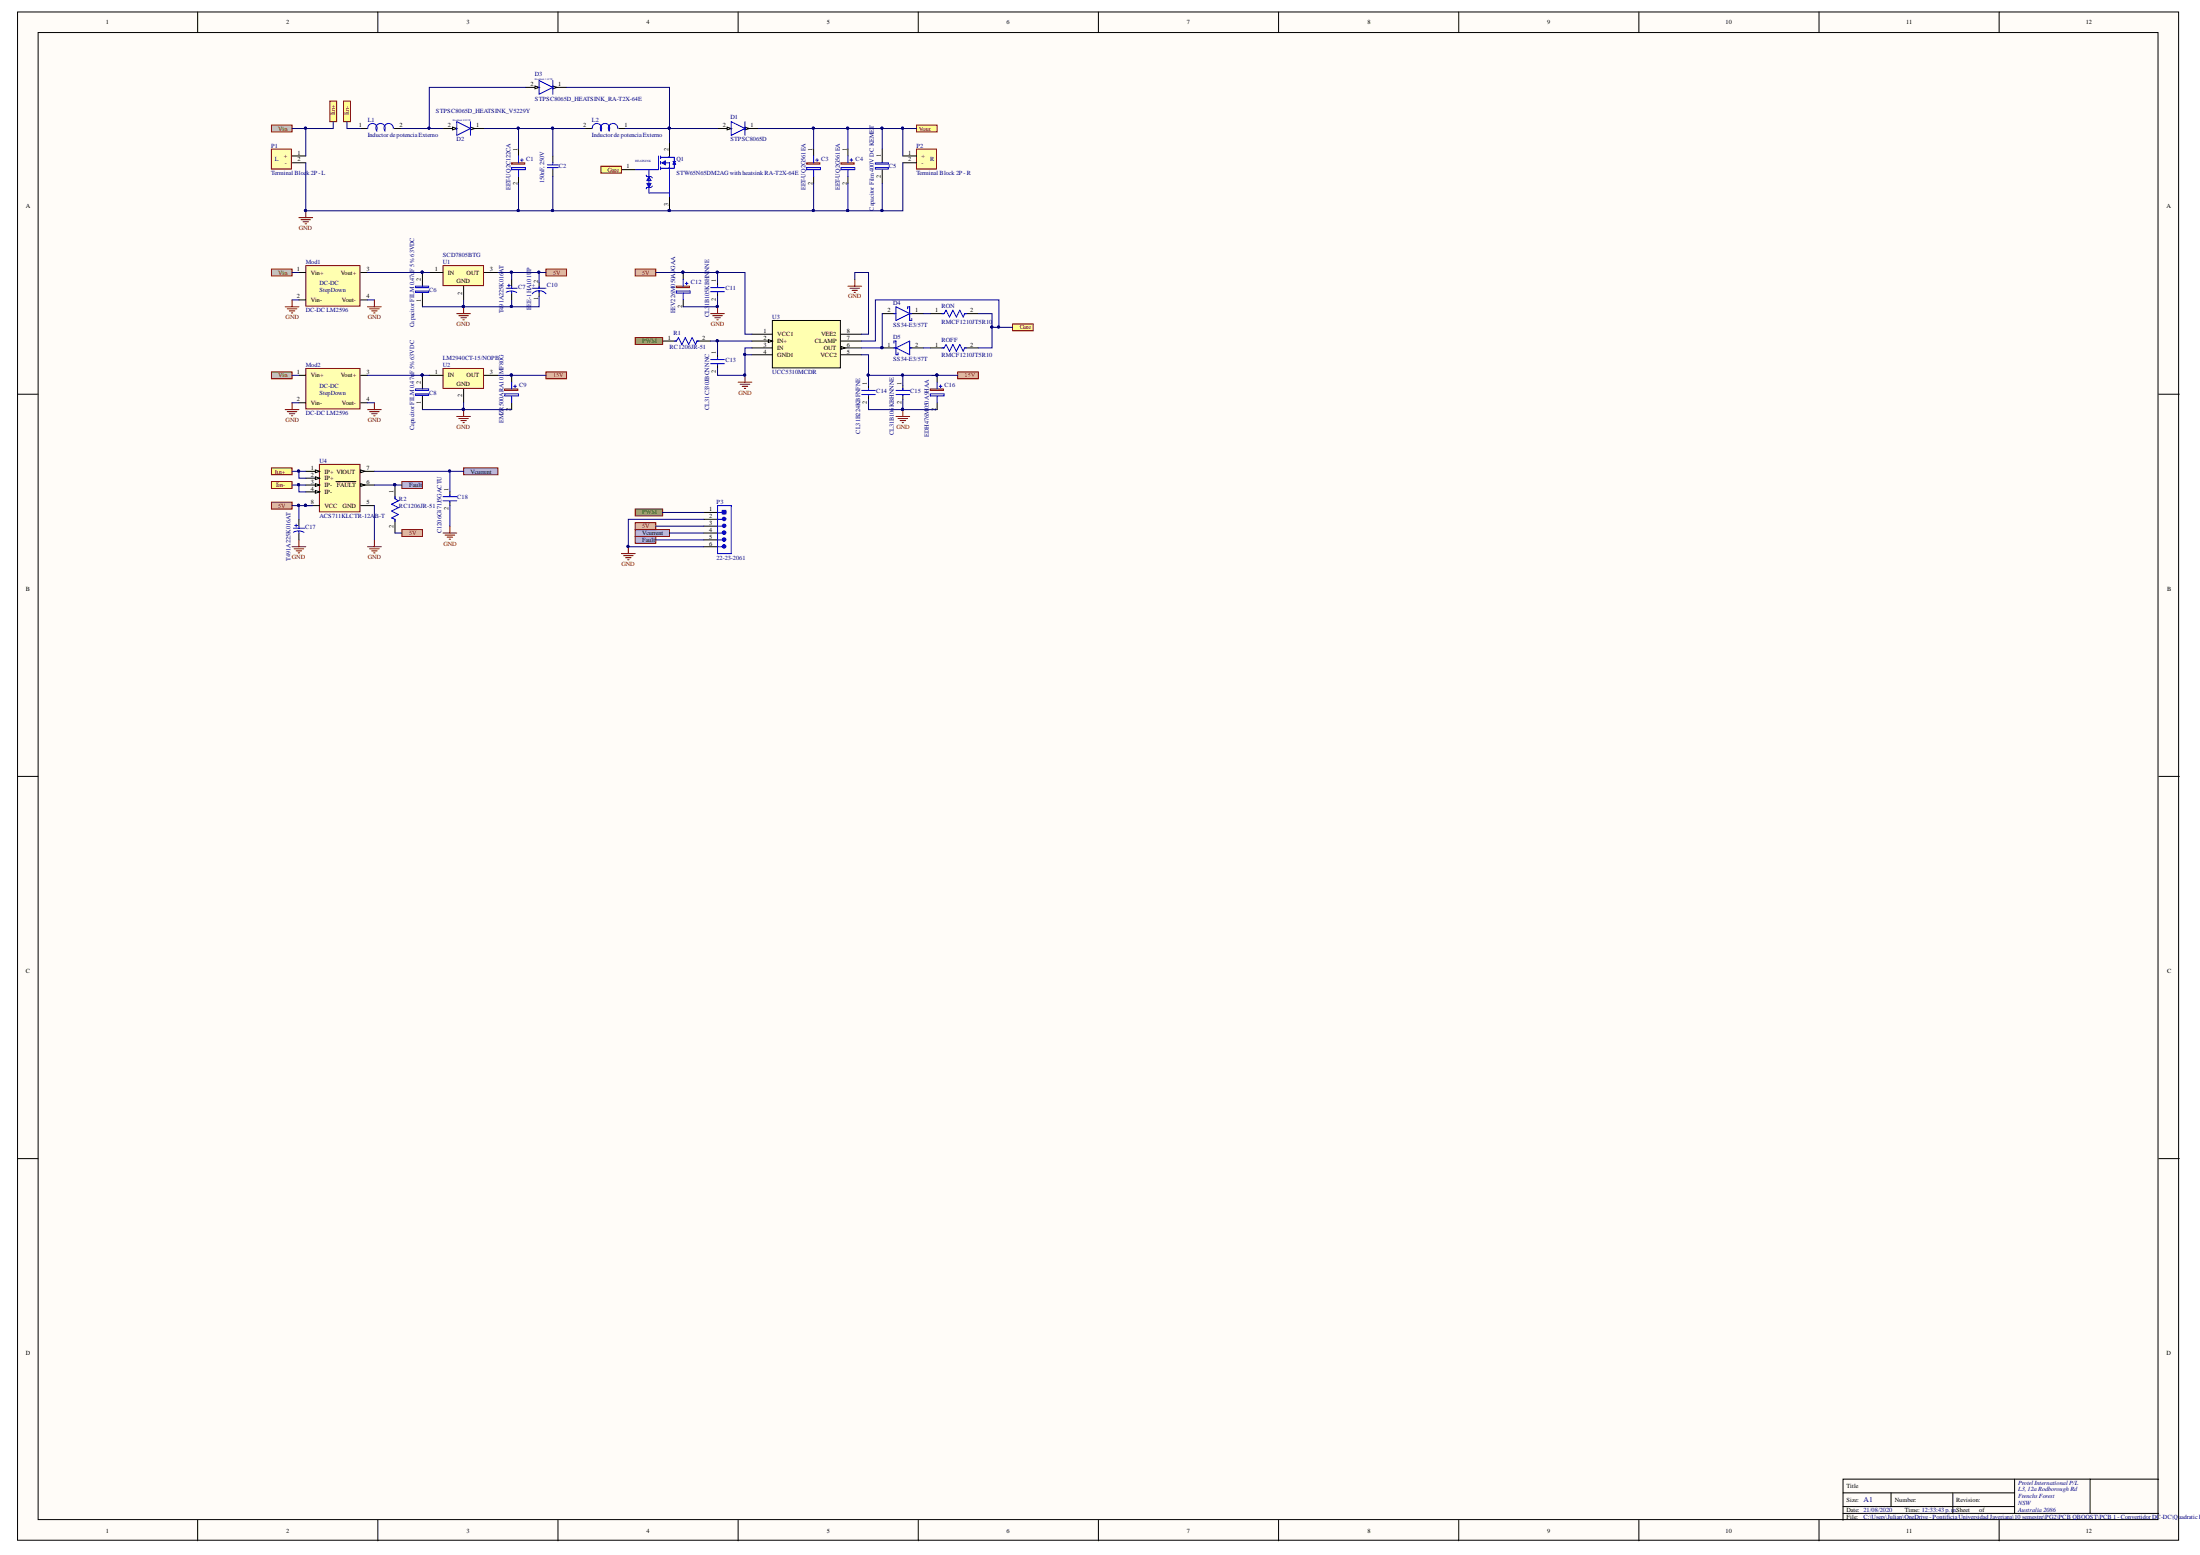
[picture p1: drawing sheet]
<svg xmlns="http://www.w3.org/2000/svg" width="297mm" height="210mm" viewBox="0 0 297 210" stroke-linecap="round" stroke-linejoin="round" font-family="sans-serif">
<g fill="#fffcf8" stroke="#000" stroke-width=".14">
<path d="M2.4 1.6h291.8v206.3h-291.8z"/>
<path d="M5.1 4.4h286.3v200.7h-286.3z"/>
</g>
<g fill="none" stroke="#000" stroke-width=".14">
<path d="M26.7 1.6v2.8M48.7 17.3h.9M51 1.6v2.8M53.2 17.3h1M63.5 17.3h1.9M75.3 1.6v2.8M99.7 1.6v2.8M124 1.6v2.8M148.3 1.6v2.8M172.6 1.6v2.8M197 1.6v2.8M221.3 1.6v2.8"/>
<path d="M245.6 1.6v2.8M269.9 1.6v2.8M2.4 53.2h2.7M291.5 53.2h2.7M2.4 104.8h2.7M291.5 104.8h2.7M2.4 156.4h2.7M291.5 156.4h2.7M272 199.7v4.6M282.2 199.7h-33.4v5.5M291.5 199.7h-9.3v4.6M26.7 205.2v2.8"/>
<path d="M51 205.2v2.8M75.3 205.2v2.8M99.7 205.2v2.8M124 205.2v2.8M148.3 205.2v2.8M172.6 205.2v2.8M197 205.2v2.8M221.3 205.2v2.8M245.6 205.2v2.8M248.8 201.5h23.2M248.8 204.3h42.7M248.8 203.4h23.2"/>
<path d="M255.3 201.5v1.9M263.7 201.5v2.8M269.9 205.2v2.8"/>
</g>
<path d="M49.7 17.3a.63 .63 0 0 1 .7-.6 .63 .63 0 0 1 .4 1M51.9 17.7a.63 .63 0 0 0-.1-.9 .63 .63 0 0 0-.9 .1 .63 .63 0 0 0 0 .8M53.1 17.3a.63 .63 0 0 0-.8-.6 .63 .63 0 0 0-.3 1" fill="none" stroke="#00f" stroke-width=".14"/>
<path d="M63.5 17.2l.6 .1-.6 .2z" fill="#fffcf8"/>
<path d="M59.8 17.3h1.9M63.5 17.2l.6 .1-.6 .2z" fill="none" stroke="#000" stroke-width=".14"/>
<path d="M61.1 17.2l.6 .1-.6 .2z" fill="#fffcf8"/>
<path d="M61.1 17.2l.6 .1-.6 .2zM74.6 11.8h1.9" fill="none" stroke="#000" stroke-width=".14"/>
<path d="M61.7 16.4l1.8 .9-1.8 1zM63.5 16.4v1.9" fill="none" stroke="#00f" stroke-width=".14"/>
<path d="M74.6 11.6l.6 .2-.6 .2z" fill="#fffcf8"/>
<path d="M70.9 11.8h1.9M74.6 11.6l.6 .2-.6 .2z" fill="none" stroke="#000" stroke-width=".14"/>
<path d="M72.2 11.6l.6 .2-.6 .2z" fill="#fffcf8"/>
<path d="M72.2 11.6l.6 .2-.6 .2zM79 17.3h.9M83.5 17.3h1M100.6 17.3h1.8" fill="none" stroke="#000" stroke-width=".14"/>
<path d="M72.8 10.9l1.8 .9-1.8 .9zM74.6 10.9v1.8M80 17.3a.63 .63 0 0 1 .8-.6 .63 .63 0 0 1 .3 1M82.2 17.7a.63 .63 0 0 0-.1-.9 .63 .63 0 0 0-.9 0 .63 .63 0 0 0 0 .9M83.4 17.3a.63 .63 0 0 0-.8-.6 .63 .63 0 0 0-.3 1" fill="none" stroke="#00f" stroke-width=".14"/>
<path d="M100.6 17.2l.5 .1-.5 .2z" fill="#fffcf8"/>
<path d="M96.9 17.3h1.8M100.6 17.2l.5 .1-.5 .2z" fill="none" stroke="#000" stroke-width=".14"/>
<path d="M98.2 17.2l.5 .1-.5 .2z" fill="#fffcf8"/>
<path d="M90.4 19.2v1.9M98.2 17.2l.5 .1-.5 .2zM74.6 21.1v.9M74.6 22.9v.9M83.9 22.9h1.9M90.4 26.6v1.9" fill="none" stroke="#000" stroke-width=".14"/>
<g fill="none" stroke="#00f" stroke-width=".14">
<path d="M98.7 16.4l1.9 .9-1.9 1zM100.6 16.4v1.9M73.9 22.3h1.5M73.9 22.6h1.5M74.6 22v.3M74.6 22.6v.3M87.2 23.6l.1 .2h.6l.2 .2M87.3 24.8h.6l-.3 .5zM87.4 24.3h.3M87.5 24.8l.2 .1h-.2M87.6 22.9v3.1h2.8M87.6 23.8l.3 .6h-.6z"/>
<path d="M87.8 24.8l-.1 .3M88.1 25.1l-.2 .2h-.6l-.1 .2M88.9 21.1v1.8h-3.1M89.2 21.1v.3M89.2 21.8v.4M89.2 22.5v.4M89.2 21.2h1.8v1.5h-1.8M89.4 22l.4-.3v.6zM89.5 22h.9v4.6M89.7 21.9v.3M90.4 21.1v.1M90.9 21.8h.3"/>
<path d="M91 21.8l.2 .4h-.3z"/>
<circle cx="90.3" cy="21.2" r=".05"/>
<circle cx="90.3" cy="22.7" r=".05"/>
</g>
<circle cx="90.4" cy="28.4" r=".14" fill="#000080" stroke="#000080" stroke-width=".14"/>
<path d="M81.1 22.4h2.8v1h-2.8z" fill-rule="evenodd" fill="#ffff80" stroke="#800000" stroke-width=".14"/>
<path d="M108.9 22h1.8v.2h-1.8z" fill="#ffffb0" stroke="#800000" stroke-width=".14"/>
<path d="M109.9 20.1v1M109.9 23.8v1" fill="none" stroke="#000" stroke-width=".14"/>
<path d="M108.9 22.6h1.9v.3h-1.9zM109.9 21.1v.9M109.9 22.9v.9M110.1 21.6h.4M110.3 21.4v.4" fill="none" stroke="#00f" stroke-width=".14"/>
<path d="M113.5 22h1.8v.2h-1.8z" fill="#ffffb0" stroke="#800000" stroke-width=".14"/>
<path d="M114.5 20.1v1M114.5 23.8v1" fill="none" stroke="#000" stroke-width=".14"/>
<path d="M113.6 22.6h1.8v.3h-1.8zM114.5 21.1v.9M114.5 22.9v.9M114.8 21.6h.3M114.9 21.4v.4" fill="none" stroke="#00f" stroke-width=".14"/>
<path d="M36.6 20.1h2.7v2.7h-2.7z" fill="#ffffb0" stroke="#800000" stroke-width=".14"/>
<path d="M39.4 21.1h1.9M39.4 22h1.9" fill="none" stroke="#000" stroke-width=".14"/>
<path d="M123.7 20.1h2.7v2.7h-2.7z" fill="#ffffb0" stroke="#800000" stroke-width=".14"/>
<path d="M119.1 20.1v1.9M119.1 22.9v1.9M121.9 21.1h1.9M121.9 22h1.9" fill="none" stroke="#000" stroke-width=".14"/>
<path d="M40.4 29.4h1.8M40.6 29.7h1.3M40.9 29.9h.8M41.2 30.2h.2M41.3 28.5v.9" fill="none" stroke="#800000" stroke-width=".14"/>
<circle cx="41.2" cy="28.4" r=".14" fill="#000080" stroke="#000080" stroke-width=".14"/>
<path d="M118.2 22h1.8v.2h-1.8zM118.2 22.6h1.8v.2h-1.8z" fill="none" stroke="#00f" stroke-width=".14"/>
<g fill="#ffff80" stroke="#800000" stroke-width=".14">
<path d="M123.8 16.9h2.7v.9h-2.7z" fill-rule="evenodd"/>
<path d="M44.5 13.6h1v2.8h-1z" fill-rule="evenodd"/>
<path d="M46.4 13.6h.9v2.8h-.9z" fill-rule="evenodd"/>
</g>
<path d="M41.3 35.9h7.3v5.4h-7.3z" fill="#ffffb0" stroke="#800000" stroke-width=".14"/>
<path d="M40.4 36.8h.9M48.7 36.8h.9M40.4 40.5h.9M48.7 40.5h.9" fill="none" stroke="#000" stroke-width=".14"/>
<path d="M41.3 49.7h7.3v5.5h-7.3z" fill="#ffffb0" stroke="#800000" stroke-width=".14"/>
<path d="M40.4 50.7h.9M40.4 54.4h.9M48.7 50.7h.9M48.7 54.4h.9" fill="none" stroke="#000" stroke-width=".14"/>
<g fill="#b6d7a8" stroke="#800000" stroke-width=".14">
<path d="M36.7 36.3h2.7v.9h-2.7z" fill-rule="evenodd"/>
<path d="M36.7 50.2h2.7v.9h-2.7z" fill-rule="evenodd"/>
</g>
<g fill="none" stroke="#800000" stroke-width=".14">
<path d="M38.5 41.4h1.9M38.5 55.3h1.9M38.8 41.7h1.3M38.8 55.6h1.3M39.1 42h.7M39.1 55.8h.7M39.3 42.2h.2M39.3 56.1h.2M39.4 40.5v.9M39.4 54.4v.9M49.6 41.4h1.9M49.6 55.3h1.9"/>
<path d="M49.9 41.7h1.3M49.9 55.6h1.3M50.2 42h.7M50.2 55.8h.7M50.5 42.2h.1M50.5 56.1h.1M50.6 40.5v.9M50.6 54.4v.9"/>
</g>
<path d="M59.8 35.9h5.5v2.7h-5.5z" fill="#ffffb0" stroke="#800000" stroke-width=".14"/>
<path d="M58 36.8h1.8M62.6 38.6v1.9M65.4 36.8h1.8" fill="none" stroke="#000" stroke-width=".14"/>
<path d="M73.7 36.3h2.8v.9h-2.8z" fill-rule="evenodd" fill="#e6b8af" stroke="#800000" stroke-width=".14"/>
<path d="M61.7 42.3h1.8M61.9 42.6h1.3M62.2 42.9h.8M62.5 43.2h.2M62.6 41.4v.9" fill="none" stroke="#800000" stroke-width=".14"/>
<g fill="#000080" stroke="#000080" stroke-width=".14">
<circle cx="62.6" cy="41.4" r=".14"/>
<circle cx="57" cy="36.7" r=".14"/>
</g>
<path d="M57 36.8v1.8M57 39.6v1.8" fill="none" stroke="#000" stroke-width=".14"/>
<path d="M56.1 39.3h1.8v.2h-1.8zM56.1 38.6h1.8v.2h-1.8z" fill="none" stroke="#00f" stroke-width=".14"/>
<path d="M59.8 49.7h5.5v2.7h-5.5z" fill="#ffffb0" stroke="#800000" stroke-width=".14"/>
<path d="M58 50.7h1.8M62.6 52.5v1.9M65.4 50.7h1.8" fill="none" stroke="#000" stroke-width=".14"/>
<path d="M73.7 50.2h2.8v.9h-2.8z" fill-rule="evenodd" fill="#f9cb9c" stroke="#800000" stroke-width=".14"/>
<path d="M57 50.7v1.8M57 53.4v1.9" fill="none" stroke="#000" stroke-width=".14"/>
<g fill="#000080" stroke="#000080" stroke-width=".14">
<circle cx="57" cy="50.6" r=".14"/>
<circle cx="62.6" cy="55.2" r=".14"/>
</g>
<path d="M56.1 53.2h1.8v.2h-1.8zM56.1 52.5h1.8v.2h-1.8z" fill="none" stroke="#00f" stroke-width=".14"/>
<path d="M61.7 56.2h1.8M61.9 56.5h1.3M62.2 56.8h.8M62.5 57.1h.2M62.6 55.3v.9" fill="none" stroke="#800000" stroke-width=".14"/>
<path d="M68.1 52.5h1.8v.2h-1.8z" fill="#ffffb0" stroke="#800000" stroke-width=".14"/>
<path d="M69.1 37.7v.9M69.1 39.6v.9M72.8 38.2v.7M72.8 39.3v.7M69.1 50.7v.9M69.1 54.4v.9" fill="none" stroke="#000" stroke-width=".14"/>
<circle cx="69" cy="50.6" r=".14" fill="#000080" stroke="#000080" stroke-width=".14"/>
<g fill="none" stroke="#00f" stroke-width=".14">
<path d="M68.3 38.9h1.5M68.5 38.5h.4M68.7 38.4v.3M69.1 39.3l.7 .2M69.1 39.3l-.8 .2M69.1 38.6v.3M69.1 39.3v.3M71.9 39.7a1.24 1.24 0 0 1 1.8 0M71.9 38.9h1.8M72.8 38.6v.3M72.8 39.3v.2M68.2 53.2h1.8v.2h-1.8z"/>
<path d="M69.1 51.6v.9M69.1 53.4v1M69.4 52.1h.3M69.5 52v.3"/>
</g>
<path d="M104.3 43.3h9.2v6.4h-9.2z" fill="#ffffb0" stroke="#000" stroke-width=".14"/>
<path d="M101.5 45.1h2.8M101.5 46h2.8" fill="none" stroke="#000" stroke-width=".14"/>
<path d="M103.7 45.9l.6 .1-.6 .2z" fill="#fffcf8"/>
<path d="M101.5 47h2.8M101.5 47.9h2.8M103.7 45.9l.6 .1-.6 .2zM113.6 47h2.7M113.6 47.9h2.7" fill="none" stroke="#000" stroke-width=".14"/>
<path d="M113.6 46.8l.5 .2-.5 .1z" fill="#fffcf8"/>
<path d="M96.9 38.2v.6M96.9 39.5v.5M113.6 46.8l.5 .2-.5 .1zM113.6 46h2.7M113.6 45.1h2.7" fill="none" stroke="#000" stroke-width=".14"/>
<path d="M96 38.8h1.8M96 39.4h1.8M96.9 38.5v.3M96.9 39.5v.1" fill="none" stroke="#00f" stroke-width=".14"/>
<path d="M96 42.3h1.8M96.2 42.6h1.3M96.5 42.9h.8M96.8 43.2h.2M96.9 41.4v.9" fill="none" stroke="#800000" stroke-width=".14"/>
<circle cx="96.8" cy="41.4" r=".14" fill="#000080" stroke="#000080" stroke-width=".14"/>
<path d="M91.3 38.6h1.8v.2h-1.8z" fill="#ffffb0" stroke="#800000" stroke-width=".14"/>
<path d="M92.2 36.8v.9M89.5 46h1.8M92.2 40.5v.9M94.1 46h1.9" fill="none" stroke="#000" stroke-width=".14"/>
<circle cx="92.2" cy="36.7" r=".14" fill="#000080" stroke="#000080" stroke-width=".14"/>
<path d="M91.3 39.3h1.9v.3h-1.9zM92.2 37.7v.9M92.2 39.6v.9M92.5 38.3h.4M92.7 38.1v.3M91 46h.3l.3-.4 .5 .9 .4-.9 .5 .9 .5-.9 .4 .9 .2-.5h.3" fill="none" stroke="#00f" stroke-width=".14"/>
<path d="M85.8 36.3h2.7v.9h-2.7z" fill-rule="evenodd" fill="#e6b8af" stroke="#800000" stroke-width=".14"/>
<path d="M85.8 45.6h3.7v.9h-3.7z" fill-rule="evenodd" fill="#93c47d" stroke="#800000" stroke-width=".14"/>
<path d="M99.7 51.6h1.8M99.9 51.9h1.3M100.2 52.1h.8M100.5 52.4h.2M100.6 50.7v.9" fill="none" stroke="#800000" stroke-width=".14"/>
<circle cx="100.5" cy="50.6" r=".14" fill="#000080" stroke="#000080" stroke-width=".14"/>
<path d="M36.7 16.9h2.7v.9h-2.7z" fill-rule="evenodd" fill="#b6d7a8" stroke="#800000" stroke-width=".14"/>
<path d="M96.9 47.9v.6M96.9 49.2v.5M117.3 52.1v.6M117.3 53.3v.6M121.9 52.1v.6M121.9 53.3v.6" fill="none" stroke="#000" stroke-width=".14"/>
<path d="M96 48.5h1.8M96 49.1h1.8M96.9 48.3v.2M96.9 49.2v.1M116.3 52.7h1.9M116.3 53.3h1.9M117.3 52.4v.3M117.3 53.3v.1M121 52.7h1.8M121 53.3h1.8M121.9 52.4v.3M121.9 53.3v.1" fill="none" stroke="#00f" stroke-width=".14"/>
<path d="M121 56.2h1.8M121.2 56.5h1.3M121.5 56.8h.8M121.8 57.1h.2M121.9 55.3v.9" fill="none" stroke="#800000" stroke-width=".14"/>
<circle cx="121.9" cy="55.2" r=".14" fill="#000080" stroke="#000080" stroke-width=".14"/>
<path d="M125.6 52.5h1.8v.2h-1.8z" fill="#ffffb0" stroke="#800000" stroke-width=".14"/>
<path d="M126.5 50.7v.9M126.5 54.4v.9" fill="none" stroke="#000" stroke-width=".14"/>
<circle cx="126.5" cy="50.6" r=".14" fill="#000080" stroke="#000080" stroke-width=".14"/>
<path d="M125.6 53.2h1.9v.2h-1.9zM126.5 51.6v.9M126.5 53.4v1M126.8 52.1h.4M127 52v.3" fill="none" stroke="#00f" stroke-width=".14"/>
<path d="M114.5 38.6h1.8M114.8 38.9h1.3M115 39.2h.8M115.3 39.5h.2M115.4 37.7v.9" fill="none" stroke="#800000" stroke-width=".14"/>
<path d="M129.3 50.2h2.8v.9h-2.8z" fill-rule="evenodd" fill="#f9cb9c" stroke="#800000" stroke-width=".14"/>
<path d="M119.1 42.3h1.9M119.1 47h1.9M122.8 42.3h1.9M122.8 47h1.9M125.6 42.3h1.9M125.6 47h1.9M130.2 42.3h1.9M130.2 47h1.9" fill="none" stroke="#000" stroke-width=".14"/>
<path d="M120.7 46.3v-.3h.3v1.9h.2v-.3M120.7 42.3h.3M120.7 47h.3M121 41.4l1.8 .9-1.8 1zM121 47l1.8-1v1.9zM122.5 41.7v-.3h.3v1.9h.3v-.3M122.8 42.3h.3M122.8 47h.3M127.2 42.3h.3l.2-.4 .5 .9 .5-.9 .4 .9 .5-.9 .5 .9 .1-.5h.3M127.2 47h.3l.2-.5 .5 .9 .5-.9 .4 .9 .5-.9 .5 .9 .1-.4h.3" fill="none" stroke="#00f" stroke-width=".14"/>
<circle cx="119.1" cy="46.9" r=".14" fill="#000080" stroke="#000080" stroke-width=".14"/>
<path d="M136.7 43.7h2.8v1h-2.8z" fill-rule="evenodd" fill="#ffff80" stroke="#800000" stroke-width=".14"/>
<path d="M43.1 62.7h5.5v6.4h-5.5z" fill="#ffffb0" stroke="#800000" stroke-width=".14"/>
<path d="M41.3 63.6h1.8" fill="none" stroke="#000" stroke-width=".14"/>
<path d="M42.6 63.4l.5 .2-.5 .2z" fill="#fffcf8"/>
<path d="M41.3 64.5h1.8M42.6 63.4l.5 .2-.5 .2z" fill="none" stroke="#000" stroke-width=".14"/>
<path d="M42.6 64.4l.5 .1-.5 .2z" fill="#fffcf8"/>
<path d="M41.3 65.5h1.8M42.6 64.4l.5 .1-.5 .2z" fill="none" stroke="#000" stroke-width=".14"/>
<path d="M42.6 65.3l.5 .2-.5 .2z" fill="#fffcf8"/>
<path d="M41.3 66.4h1.8M42.6 65.3l.5 .2-.5 .2z" fill="none" stroke="#000" stroke-width=".14"/>
<path d="M42.6 66.2l.5 .2-.5 .2z" fill="#fffcf8"/>
<path d="M42.6 66.2l.5 .2-.5 .2zM48.7 68.2h1.9M48.7 65.5h1.9" fill="none" stroke="#000" stroke-width=".14"/>
<path d="M48.7 65.3l.6 .2-.6 .2z" fill="#fffcf8"/>
<path d="M45.4 65h2.6M48.7 65.3l.6 .2-.6 .2zM48.7 63.6h1.9" fill="none" stroke="#000" stroke-width=".14"/>
<path d="M48.7 63.4l.6 .2-.6 .2z" fill="#fffcf8"/>
<path d="M41.3 68.2h1.8M48.7 63.4l.6 .2-.6 .2z" fill="none" stroke="#000" stroke-width=".14"/>
<circle cx="41.2" cy="68.2" r=".14" fill="#000080" stroke="#000080" stroke-width=".14"/>
<g fill="#ffff80" stroke="#800000" stroke-width=".14">
<path d="M36.7 63.2h2.7v.9h-2.7z" fill-rule="evenodd"/>
<path d="M36.7 65h2.7v.9h-2.7z" fill-rule="evenodd"/>
</g>
<path d="M40.4 70.1v.9M40.4 72v.9" fill="none" stroke="#000" stroke-width=".14"/>
<path d="M39.6 71.3h1.5M39.8 70.9h.4M40 70.7v.4M40.4 71v.3M40.4 71.7v.3M40.4 71.7l.6 .2M40.4 71.7l-.8 .1" fill="none" stroke="#00f" stroke-width=".14"/>
<path d="M39.4 73.8h1.9M39.7 74.1h1.3M40 74.4h.7M40.3 74.6h.2M40.4 72.9v.9M49.6 73.8h1.9M49.9 74.1h1.3M50.2 74.4h.7M50.5 74.6h.1M50.6 72.9v.9" fill="none" stroke="#800000" stroke-width=".14"/>
<path d="M36.7 67.8h2.7v.9h-2.7z" fill-rule="evenodd" fill="#e6b8af" stroke="#800000" stroke-width=".14"/>
<path d="M53.3 65.5v1.8M53.3 70.1v1.9" fill="none" stroke="#000" stroke-width=".14"/>
<circle cx="53.3" cy="65.4" r=".14" fill="#000080" stroke="#000080" stroke-width=".14"/>
<path d="M53.3 67v.3l.5 .3-.9 .5 .9 .4-.9 .5 .9 .5-.9 .4 .4 .2v.3" fill="none" stroke="#00f" stroke-width=".14"/>
<path d="M54.3 71.5h2.7v.9h-2.7z" fill-rule="evenodd" fill="#e6b8af" stroke="#800000" stroke-width=".14"/>
<g fill="#a4c2f4" stroke="#800000" stroke-width=".14">
<path d="M62.6 63.2h4.6v.9h-4.6z" fill-rule="evenodd"/>
<path d="M54.3 65h2.7v.9h-2.7z" fill-rule="evenodd"/>
</g>
<path d="M60.7 66.4v.6M60.7 67.7v.5" fill="none" stroke="#000" stroke-width=".14"/>
<path d="M59.8 67h1.9M59.8 67.6h1.9M60.7 66.8v.2M60.7 67.7v.1" fill="none" stroke="#00f" stroke-width=".14"/>
<path d="M59.8 72h1.9M60.1 72.2h1.3M60.4 72.5h.7M60.7 72.8h.1M60.7 71v1" fill="none" stroke="#800000" stroke-width=".14"/>
<path d="M85.8 68.7h3.7v.9h-3.7z" fill-rule="evenodd" fill="#93c47d" stroke="#800000" stroke-width=".14"/>
<path d="M69.1 22h1.7v.2h-1.7z" fill="#ffffb0" stroke="#800000" stroke-width=".14"/>
<path d="M70 20.1v1M70 23.8v1M95 69.2h1.9M95 70.1h1.9M95 71h1.9M95 72h1.9M95 72.9h1.9M95 73.8h1.9" fill="none" stroke="#000" stroke-width=".14"/>
<path d="M69.1 22.6h1.8v.3h-1.8zM70 21.1v.9M70 22.9v.9M70.3 21.6h.4M70.5 21.4v.4M96.9 68.2h1.8v6.5h-1.8zM96.9 69.2h.6M96.9 72h.6M96.9 72.9h.6M96.9 71h.6M96.9 70.1h.6M96.9 73.8h.6" fill="none" stroke="#00f" stroke-width=".14"/>
<g fill="#00f" stroke="#00f" stroke-width=".14">
<path d="M97.5 68.9h.5v.5h-.5z"/>
<circle cx="97.8" cy="69.1" r=".24"/>
<circle cx="97.8" cy="71.9" r=".24"/>
<circle cx="97.8" cy="72.8" r=".24"/>
<circle cx="97.8" cy="71" r=".24"/>
<circle cx="97.8" cy="70" r=".24"/>
<circle cx="97.8" cy="73.8" r=".24"/>
</g>
<path d="M83.9 74.7h1.9M84.2 75h1.3M84.5 75.3h.7M84.7 75.6h.2M84.8 73.8v.9" fill="none" stroke="#800000" stroke-width=".14"/>
<circle cx="84.8" cy="73.8" r=".14" fill="#000080" stroke="#000080" stroke-width=".14"/>
<path d="M85.8 71.5h4.6v.9h-4.6z" fill-rule="evenodd" fill="#a4c2f4" stroke="#800000" stroke-width=".14"/>
<path d="M85.8 70.6h2.7v.9h-2.7z" fill-rule="evenodd" fill="#e6b8af" stroke="#800000" stroke-width=".14"/>
<g fill="none" stroke="#000080" stroke-width=".14">
<path d="M39.4 17.3h1.9v3.8M45 16.4v.9h-3.7M46.8 16.4v.9h1.9M54.2 17.3h5.6M65.4 17.3h4.6v2.8M70 17.3h9M70.9 11.8h-12.9v5.5M74.6 17.3v3.8M76.5 11.8h13.9v5.5h-5.9M96.9 17.3h-6.5v1.9M102.4 17.3h7.5v2.8M109.9 17.3h4.6v2.8"/>
<path d="M114.5 17.3h4.6v2.8M119.1 17.3h4.7M121.9 17.3v3.8M39.4 36.8h1M41.3 22v6.5h28.7v-3.7M49.6 36.8h8.4M67.2 36.8h6.5M69.1 36.8v.9M72.8 36.8v1.4M74.6 23.8v4.7h-4.6M88.5 36.8h8.4M96.9 38.2v-1.4h3.7v8.3h.9"/>
<path d="M109.9 24.8v3.7h-35.3M114.5 24.8v3.7h-4.6M115.4 37.7v-.9h1.9v8.3h-1M119.1 24.8v3.7M121.9 22v6.5h-7.4M39.4 50.7h1M39.4 40.5h1M39.4 54.4h1M49.6 50.7h8.4M49.6 40.5h1M49.6 54.4h1M62.6 40.5v.9h-5.6"/>
<path d="M62.6 54.4v.9h-5.6M62.6 55.3h6.5M67.2 50.7h6.5M69.1 40.5v.9h-6.5M72.8 40v1.4h-3.7M96 46h5.5M96.9 40v1.4h-4.7M96.9 46v1.9M101.5 47h-.9v.9M101.5 47.9h-.9v2.8h-3.7v-1M116.3 47.9h1v2.8h12M117.3 53.9v1.4h4.6"/>
<path d="M117.3 50.7v1.4M119.1 42.3v4.7h-2.8M121.9 50.7v1.4M121.9 53.9v1.4M121.9 55.3h4.6M124.7 42.3h.9M124.7 47h.9M132.1 42.3h1.8v4.7h-1.8M133.9 44.2h2.8M134.9 44.2v-3.7h-16.7v5.5h-1.9M39.4 63.6h1v.9h.9M39.4 65.5h1.9"/>
<path d="M39.4 68.2h1M40.4 65.5v.9h.9M40.4 63.6h.9M42.2 68.2h-1.8v1.9M50.6 65.5h3.7M50.6 63.6h12M50.6 68.2v4.7M53.3 72h1M60.7 63.6v2.8M60.7 68.2v2.8M88.5 71h6.5M89.5 69.2h5.5"/>
<path d="M90.4 72h4.6"/>
</g>
<g fill="#000080" stroke="#000080" stroke-width=".14">
<circle cx="57.9" cy="17.3" r=".14"/>
<circle cx="70" cy="17.3" r=".14"/>
<circle cx="90.4" cy="17.3" r=".14"/>
<circle cx="74.6" cy="17.3" r=".15"/>
<circle cx="74.6" cy="28.4" r=".15"/>
<circle cx="70" cy="28.4" r=".14"/>
<circle cx="109.8" cy="17.3" r=".14"/>
<circle cx="109.8" cy="28.4" r=".14"/>
<circle cx="90.4" cy="28.4" r=".14"/>
<circle cx="114.4" cy="17.3" r=".15"/>
<circle cx="114.4" cy="28.4" r=".15"/>
<circle cx="41.2" cy="28.4" r=".14"/>
<circle cx="41.2" cy="17.3" r=".14"/>
<circle cx="119.1" cy="28.4" r=".14"/>
<circle cx="119.1" cy="17.3" r=".14"/>
<circle cx="121.8" cy="17.3" r=".14"/>
<circle cx="57" cy="36.7" r=".14"/>
<circle cx="62.6" cy="41.4" r=".14"/>
<circle cx="57" cy="50.6" r=".14"/>
<circle cx="62.6" cy="55.2" r=".14"/>
<circle cx="69" cy="50.6" r=".14"/>
<circle cx="69" cy="36.7" r=".14"/>
<circle cx="69" cy="41.4" r=".14"/>
<circle cx="72.7" cy="36.7" r=".14"/>
<circle cx="96.8" cy="36.7" r=".14"/>
<circle cx="96.8" cy="41.4" r=".14"/>
<circle cx="96.8" cy="46" r=".14"/>
<circle cx="92.2" cy="36.7" r=".14"/>
<circle cx="100.5" cy="47.8" r=".14"/>
<circle cx="100.5" cy="50.6" r=".14"/>
<circle cx="117.2" cy="50.6" r=".14"/>
<circle cx="121.9" cy="55.2" r=".14"/>
<circle cx="121.8" cy="50.6" r=".14"/>
<circle cx="119.1" cy="46.9" r=".14"/>
<circle cx="126.5" cy="50.6" r=".14"/>
<circle cx="134.8" cy="44.1" r=".14"/>
<circle cx="133.9" cy="44.1" r=".14"/>
<circle cx="40.3" cy="63.6" r=".14"/>
<circle cx="40.3" cy="65.4" r=".14"/>
<circle cx="41.2" cy="68.2" r=".14"/>
<circle cx="40.3" cy="68.2" r=".14"/>
<circle cx="53.3" cy="65.4" r=".14"/>
<circle cx="60.7" cy="63.6" r=".14"/>
</g>
<path d="M85.8 72.4h2.7v.9h-2.7z" fill-rule="evenodd" fill="#a4c2f4" stroke="#800000" stroke-width=".14"/>
<path d="M88.5 72.9h6.5M95 70.1h-10.2v3.7h10.2" fill="none" stroke="#000080" stroke-width=".14"/>
<circle cx="84.8" cy="73.8" r=".14" fill="#000080" stroke="#000080" stroke-width=".14"/>
<text font-size="1" fill="#000080" x="251.6" y="202.8">A1</text>
<g font-size=".8">
<text x="14.3" y="3.3">1</text>
<text x="38.6" y="3.3">2</text>
<text x="63" y="3.3">3</text>
<text x="87.3" y="3.3">4</text>
<text x="111.6" y="3.3">5</text>
<text x="135.9" y="3.3">6</text>
<text x="160.3" y="3.3">7</text>
<text x="184.6" y="3.3">8</text>
<text x="208.9" y="3.3">9</text>
<text x="233" y="3.3">10</text>
<text x="257.3" y="3.3">11</text>
<text x="281.6" y="3.3">12</text>
<text x="71.6" y="11.6">2</text>
<text x="75.4" y="11.6">1</text>
<text x="48.5" y="17.1">1</text>
<text x="54" y="17.1">2</text>
<text x="60.5" y="17.1">2</text>
<text x="64.3" y="17.1">1</text>
<text x="78.7" y="17.1">2</text>
<text x="84.3" y="17.1">1</text>
<text x="97.6" y="17.1">2</text>
<text x="101.3" y="17.1">1</text>
<text x="38.3" y="21.4">+</text>
<text x="38.5" y="22.3">-</text>
<text x="40.2" y="20.9">1</text>
<text x="40.2" y="21.8">2</text>
<text x="69.9" y="20.4" transform="rotate(-90 69.9 20.4)">1</text>
<text x="84.6" y="22.7">1</text>
<text x="90.2" y="20.4" transform="rotate(-90 90.2 20.4)">2</text>
<text x="109.7" y="20.4" transform="rotate(-90 109.7 20.4)">1</text>
<text x="114.3" y="20.4" transform="rotate(-90 114.3 20.4)">1</text>
<text x="118.9" y="21.2" transform="rotate(-90 118.9 21.2)">1</text>
<text x="122.6" y="20.9">1</text>
<text x="122.6" y="21.8">2</text>
<text x="124.4" y="21.4">+</text>
<text x="124.4" y="22.3">-</text>
<text x="3.5" y="28.1">A</text>
<text x="69.9" y="25" transform="rotate(-90 69.9 25)">2</text>
<text x="90.2" y="27.8" transform="rotate(-90 90.2 27.8)">3</text>
<text x="109.7" y="25" transform="rotate(-90 109.7 25)">2</text>
<text x="114.3" y="25" transform="rotate(-90 114.3 25)">2</text>
<text x="118.9" y="24.1" transform="rotate(-90 118.9 24.1)">2</text>
<text x="292.5" y="28.1">A</text>
<text x="40.1" y="36.6">1</text>
<text x="40.1" y="40.3">2</text>
<text x="41.9" y="37.1">Vin+</text>
<text x="41.9" y="40.8">Vin-</text>
<text x="46" y="37.1">Vout+</text>
<text x="46.2" y="40.8">Vout-</text>
<text x="49.5" y="36.6">3</text>
<text x="49.5" y="40.3">4</text>
<text x="56.8" y="40.7" transform="rotate(-90 56.8 40.7)">1</text>
<text x="56.8" y="37.9" transform="rotate(-90 56.8 37.9)">2</text>
<text x="58.7" y="36.6">1</text>
<text x="60.5" y="37.1">IN</text>
<text x="61.7" y="38.3">GND</text>
<text x="62.4" y="39.8" transform="rotate(-90 62.4 39.8)">2</text>
<text x="63" y="37.1">OUT</text>
<text x="66.1" y="36.6">3</text>
<text x="72.6" y="40.5" transform="rotate(-90 72.6 40.5)">1</text>
<text x="72.6" y="38.2" transform="rotate(-90 72.6 38.2)">2</text>
<text x="92.1" y="41.6" transform="rotate(-90 92.1 41.6)">2</text>
<text x="92.1" y="37" transform="rotate(-90 92.1 37)">1</text>
<text x="96.7" y="40.6" transform="rotate(-90 96.7 40.6)">2</text>
<text x="96.7" y="38.1" transform="rotate(-90 96.7 38.1)">1</text>
<text x="90.2" y="45.9">1</text>
<text x="94.8" y="45.9">2</text>
<text x="96.7" y="47.8" transform="rotate(-90 96.7 47.8)">1</text>
<text x="103.1" y="44.9">1</text>
<text x="103.1" y="45.9">2</text>
<text x="103.1" y="46.8">3</text>
<text x="103.1" y="47.7">4</text>
<text x="105" y="45.4">VCC1</text>
<text x="105" y="46.3">IN+</text>
<text x="105" y="47.2">IN</text>
<text x="110" y="46.3">CLAMP</text>
<text x="110.9" y="45.4">VEE2</text>
<text x="111.2" y="47.2">OUT</text>
<text x="114.3" y="47.7">5</text>
<text x="114.3" y="46.8">6</text>
<text x="114.3" y="45.9">7</text>
<text x="114.3" y="44.9">8</text>
<text x="119.8" y="42.1">2</text>
<text x="119.8" y="46.8">1</text>
<text x="123.6" y="42.1">1</text>
<text x="123.6" y="46.8">2</text>
<text x="126.3" y="42.1">1</text>
<text x="126.3" y="46.8">1</text>
<text x="131" y="42.1">2</text>
<text x="131" y="46.8">2</text>
<text x="40.1" y="50.5">1</text>
<text x="41.9" y="50.9">Vin+</text>
<text x="46" y="50.9">Vout+</text>
<text x="49.5" y="50.5">3</text>
<text x="56.8" y="51.8" transform="rotate(-90 56.8 51.8)">2</text>
<text x="58.7" y="50.5">1</text>
<text x="60.5" y="50.9">IN</text>
<text x="61.7" y="52.1">GND</text>
<text x="62.4" y="53.6" transform="rotate(-90 62.4 53.6)">2</text>
<text x="63" y="50.9">OUT</text>
<text x="66.1" y="50.5">3</text>
<text x="68.9" y="50.9" transform="rotate(-90 68.9 50.9)">1</text>
<text x="96.7" y="50.3" transform="rotate(-90 96.7 50.3)">2</text>
<text x="105" y="48.1">GND1</text>
<text x="110.8" y="48.1">VCC2</text>
<text x="117" y="51.9" transform="rotate(-90 117 51.9)">1</text>
<text x="121.7" y="51.9" transform="rotate(-90 121.7 51.9)">1</text>
<text x="126.3" y="50.9" transform="rotate(-90 126.3 50.9)">1</text>
<text x="40.1" y="54.1">2</text>
<text x="41.9" y="54.7">Vin-</text>
<text x="46.2" y="54.7">Vout-</text>
<text x="49.5" y="54.1">4</text>
<text x="56.8" y="54.6" transform="rotate(-90 56.8 54.6)">1</text>
<text x="68.9" y="55.5" transform="rotate(-90 68.9 55.5)">2</text>
<text x="117" y="54.5" transform="rotate(-90 117 54.5)">2</text>
<text x="121.7" y="54.5" transform="rotate(-90 121.7 54.5)">2</text>
<text x="126.3" y="55.5" transform="rotate(-90 126.3 55.5)">2</text>
<text x="41.9" y="63.4">1</text>
<text x="41.9" y="64.4">2</text>
<text x="41.9" y="65.3">3</text>
<text x="43.8" y="63.9">IP+ VIOUT</text>
<text x="43.8" y="64.8">IP+</text>
<text x="43.8" y="65.7">IP-</text>
<text x="45.5" y="65.7">FAULT</text>
<text x="49.5" y="65.3">6</text>
<text x="49.5" y="63.4">7</text>
<text x="55.2" y="65.7">Fault</text>
<text x="63.5" y="63.9">Vcurrent</text>
<text x="41.9" y="66.2">4</text>
<text x="41.9" y="68.1">8</text>
<text x="43.8" y="66.6">IP-</text>
<text x="43.8" y="68.5">VCC</text>
<text x="46.3" y="68.5">GND</text>
<text x="49.5" y="68.1">5</text>
<text x="53.1" y="71.3" transform="rotate(-90 53.1 71.3)">2</text>
<text x="53.1" y="66.6" transform="rotate(-90 53.1 66.6)">1</text>
<text x="60.6" y="68.8" transform="rotate(-90 60.6 68.8)">2</text>
<text x="60.6" y="66.3" transform="rotate(-90 60.6 66.3)">1</text>
<text x="95.7" y="69">1</text>
<text x="95.7" y="69.9">2</text>
<text x="95.7" y="70.9">3</text>
<text x="95.7" y="71.8">4</text>
<text x="86.7" y="72.2">Vcurrent</text>
<text x="86.7" y="73.2">Fault</text>
<text x="95.7" y="72.7">5</text>
<text x="95.7" y="73.7">6</text>
<text x="3.5" y="79.7">B</text>
<text x="292.6" y="79.7">B</text>
<text x="3.5" y="131.4">C</text>
<text x="292.6" y="131.4">C</text>
<text x="3.5" y="182.9">D</text>
<text x="292.5" y="182.9">D</text>
<text x="249.3" y="200.9">Title</text>
<text x="249.3" y="202.8">Size:</text>
<text x="255.8" y="202.8">Number:</text>
<text x="264.1" y="202.8">Revision:</text>
<text x="14.3" y="206.9">1</text>
<text x="38.6" y="206.9">2</text>
<text x="63" y="206.9">3</text>
<text x="87.3" y="206.9">4</text>
<text x="111.6" y="206.9">5</text>
<text x="135.9" y="206.9">6</text>
<text x="160.3" y="206.9">7</text>
<text x="184.6" y="206.9">8</text>
<text x="208.9" y="206.9">9</text>
<text x="233" y="206.9">10</text>
<text x="249.3" y="204.1">Date: 21/08/2020</text>
<text x="249.3" y="205">File:</text>
<text x="257.2" y="204.1">Time: 12:33:43 p. mSheet</text>
<text x="257.3" y="206.9">11</text>
<text x="267.2" y="204.1">of</text>
<text x="281.6" y="206.9">12</text>
</g>
<g font-size=".8" fill="#000080">
<text x="72.2" y="10.3">D3</text>
<text x="49.6" y="16.5">L1</text>
<text x="58.9" y="15.3">STPSC8065D_HEATSINK_V5229Y</text>
<text x="72.2" y="13.6">STPSC8065D_HEATSINK_RA-T2X-64E</text>
<text x="79.9" y="16.5">L2</text>
<text x="98.6" y="16.1">D1</text>
<text x="36.6" y="19.9">P1</text>
<text x="36.6" y="23.6">Terminal Bloc</text>
<text x="37.1" y="21.8">L</text>
<text x="41.4" y="23.6">k 2P -L</text>
<text x="49.6" y="18.5">Inductor de potenciaExterno</text>
<text x="61.7" y="19">D2</text>
<text x="71" y="21.7">C1</text>
<text x="75.4" y="22.6">C2</text>
<text x="79.9" y="18.5">Inductor de potenciaExterno</text>
<text x="91.3" y="21.7">Q1</text>
<text x="91.3" y="23.6">STW65N65DM2AG with heatsink RA-T2X-64E</text>
<text x="98.6" y="19.1">STPSC8065D</text>
<text x="110.9" y="21.7">C3</text>
<text x="115.5" y="21.7">C4</text>
<text x="120" y="22.7">C5</text>
<text x="123.7" y="19.9">P2</text>
<text x="123.7" y="23.6">Terminal Block 2P -R</text>
<text x="125.6" y="21.8">R</text>
<text x="68.9" y="25.7" transform="rotate(-90 68.9 25.7)">EET-UQ2C122CA</text>
<text x="73.5" y="24.7" transform="rotate(-90 73.5 24.7)">150nF, 250V</text>
<text x="108.8" y="25.7" transform="rotate(-90 108.8 25.7)">EET-UQ2G561EA</text>
<text x="113.4" y="25.7" transform="rotate(-90 113.4 25.7)">EET-UQ2G561EA</text>
<text x="118" y="28.5" transform="rotate(-90 118 28.5)">Capacitor Film 400V DC KEMET</text>
<text x="41.3" y="35.6">Mod1</text>
<text x="59.8" y="35.6">U1</text>
<text x="59.8" y="34.7">SCD7805BTG</text>
<text x="43.1" y="38.4">DC-DC</text>
<text x="43.1" y="39.4">StepDown</text>
<text x="55.9" y="36.7" transform="rotate(-90 55.9 36.7)">F 5% 63VDC</text>
<text x="57.9" y="39.4">C6</text>
<text x="68" y="41.4" transform="rotate(-90 68 41.4)">91A225K016AT</text>
<text x="69.9" y="39">C7</text>
<text x="71.7" y="41.9" transform="rotate(-90 71.7 41.9)">E</text>
<text x="71.7" y="41.4" transform="rotate(-90 71.7 41.4)">EE-1HA101U</text>
<text x="71.7" y="36.6" transform="rotate(-90 71.7 36.6)">P</text>
<text x="71.8" y="38.8">+</text>
<text x="73.8" y="38.8">C10</text>
<text x="93.3" y="38.3">C12</text>
<text x="95.7" y="41.3" transform="rotate(-90 95.7 41.3)">1B105KBHN</text>
<text x="95.7" y="36.7" transform="rotate(-90 95.7 36.7)">NNE</text>
<text x="97.9" y="39.2">C11</text>
<text x="120.6" y="41.1">D4</text>
<text x="127.1" y="41.6">RON</text>
<text x="41.3" y="42.1">DC-DC LM2596</text>
<text x="55.9" y="44.2" transform="rotate(-90 55.9 44.2)">Capacitor FILM 0.47u</text>
<text x="68" y="42.3" transform="rotate(-90 68 42.3)">T4</text>
<text x="90.4" y="47.1">RC1206JR-51</text>
<text x="90.9" y="45.3">R1</text>
<text x="91.2" y="42.3" transform="rotate(-90 91.2 42.3)">EEV226M050A9GAA</text>
<text x="95.7" y="42.8" transform="rotate(-90 95.7 42.8)">CL3</text>
<text x="104.3" y="43.1">U3</text>
<text x="120.6" y="44.1">SS34-E3/57T</text>
<text x="120.6" y="45.8">D5</text>
<text x="127.1" y="43.7">RMCF1210JT5R10</text>
<text x="127.1" y="46.2">ROFF</text>
<text x="41.3" y="49.6">Mod2</text>
<text x="43.1" y="52.4">DC-DC</text>
<text x="43.1" y="53.3">StepDown</text>
<text x="55.9" y="50.5" transform="rotate(-90 55.9 50.5)">F 5%63VDC</text>
<text x="57.9" y="53.3">C8</text>
<text x="59.8" y="49.6">U2</text>
<text x="59.8" y="48.7">LM2940CT-15/NOPB</text>
<text x="70.1" y="52.2">C9</text>
<text x="97.9" y="48.9">C13</text>
<text x="104.3" y="50.5">UCC5310MCDR</text>
<text x="118.3" y="53">C14</text>
<text x="120.6" y="48.7">SS34-E3/57T</text>
<text x="122.9" y="53">C15</text>
<text x="127.1" y="48.2">RMCF1210JT5R10</text>
<text x="127.5" y="52.2">C16</text>
<text x="41.3" y="56">DC-DC LM2596</text>
<text x="55.9" y="58" transform="rotate(-90 55.9 58)">CapacitorFILM 0.47u</text>
<text x="68" y="57.1" transform="rotate(-90 68 57.1)">EMZR500ARA101MF80G</text>
<text x="95.7" y="55.3" transform="rotate(-90 95.7 55.3)">CL31C330JBCNNNC</text>
<text x="116.1" y="58.5" transform="rotate(-90 116.1 58.5)">CL31B224KBFNFNE</text>
<text x="120.7" y="58.7" transform="rotate(-90 120.7 58.7)">CL31B106KBHNNNE</text>
<text x="125.4" y="59" transform="rotate(-90 125.4 59)">EDH476M</text>
<text x="125.4" y="55.2" transform="rotate(-90 125.4 55.2)">050A9HAA</text>
<text x="43.1" y="62.5">U4</text>
<text x="41.2" y="71.4">C17</text>
<text x="43.1" y="69.9">ACS711KLCTR-12A</text>
<text x="50.6" y="69.9">B-T</text>
<text x="53.9" y="67.7">R2</text>
<text x="53.9" y="68.6">RC1206JR-51</text>
<text x="59.6" y="72" transform="rotate(-90 59.6 72)">C1206C471J5GACTU</text>
<text x="61.7" y="67.4">C18</text>
<text x="96.7" y="68">P3</text>
<text x="39.2" y="75.7" transform="rotate(-90 39.2 75.7)">T491A225K016AT</text>
<text x="96.7" y="75.6">22-23-2061</text>
<text x="272.5" y="200.4">Protel International P/L</text>
<text x="272.5" y="201.3">L3, 12a Rodborough Rd</text>
<text x="272.5" y="202.2">Frenchs Forest</text>
<text x="272.5" y="203.2">NSW</text>
<text x="251.6" y="205">C:\Users\Julian\OneDrive -PontificiaUniversidad Javeriana\10 semestre\PG2\PCB QBOOST\PCB 1 -Convertidor DC-DC\QuadraticBoo</text>
<text x="264.1" y="204.1">.</text>
<text x="272.5" y="204.1">Australia 2086</text>
</g>
<g font-size=".8" fill="#800000">
<text x="37.5" y="17.6">Vin</text>
<text x="45.2" y="15.5" transform="rotate(-90 45.2 15.5)">Iin+</text>
<text x="47.1" y="15.5" transform="rotate(-90 47.1 15.5)">Iin-</text>
<text x="124.1" y="17.6">Vout</text>
<text x="82" y="23.2">Gate</text>
<text x="40.3" y="31.1">GND</text>
<text x="37.5" y="37.1">Vin</text>
<text x="74.7" y="37.1">5V</text>
<text x="86.7" y="37.1">5V</text>
<text x="114.5" y="40.3">GND</text>
<text x="38.6" y="43.1">GND</text>
<text x="49.6" y="43.1">GND</text>
<text x="61.7" y="44">GND</text>
<text x="96" y="44">GND</text>
<text x="137.7" y="44.4">Gate</text>
<text x="37.5" y="50.9">Vin</text>
<text x="74.7" y="50.9">15V</text>
<text x="99.7" y="53.3">GND</text>
<text x="130.2" y="50.9">15V</text>
<text x="38.6" y="56.9">GND</text>
<text x="49.6" y="56.9">GND</text>
<text x="61.7" y="57.9">GND</text>
<text x="121" y="57.9">GND</text>
<text x="37.1" y="63.9">Iin+</text>
<text x="37.3" y="65.7">Iin-</text>
<text x="37.5" y="68.5">5V</text>
<text x="86.7" y="71.3">5V</text>
<text x="39.4" y="75.4">GND</text>
<text x="49.6" y="75.4">GND</text>
<text x="55.2" y="72.2">5V</text>
<text x="59.9" y="73.7">GND</text>
<text x="83.9" y="76.4">GND</text>
</g>
<g font-size=".8" fill="#274e13">
<text x="86.7" y="46.3">PWM</text>
<text x="86.7" y="69.4">PWM</text>
</g>
<text font-size=".4" fill="#000080" x="85.8" y="21.9">HEATSINK</text>
<g font-size=".3" fill="#000080">
<text x="72.2" y="10.8">HeatSink 3.1C/W</text>
<text x="61.1" y="16.4">HeatSink 8.5C/W</text>
</g>
</svg>
